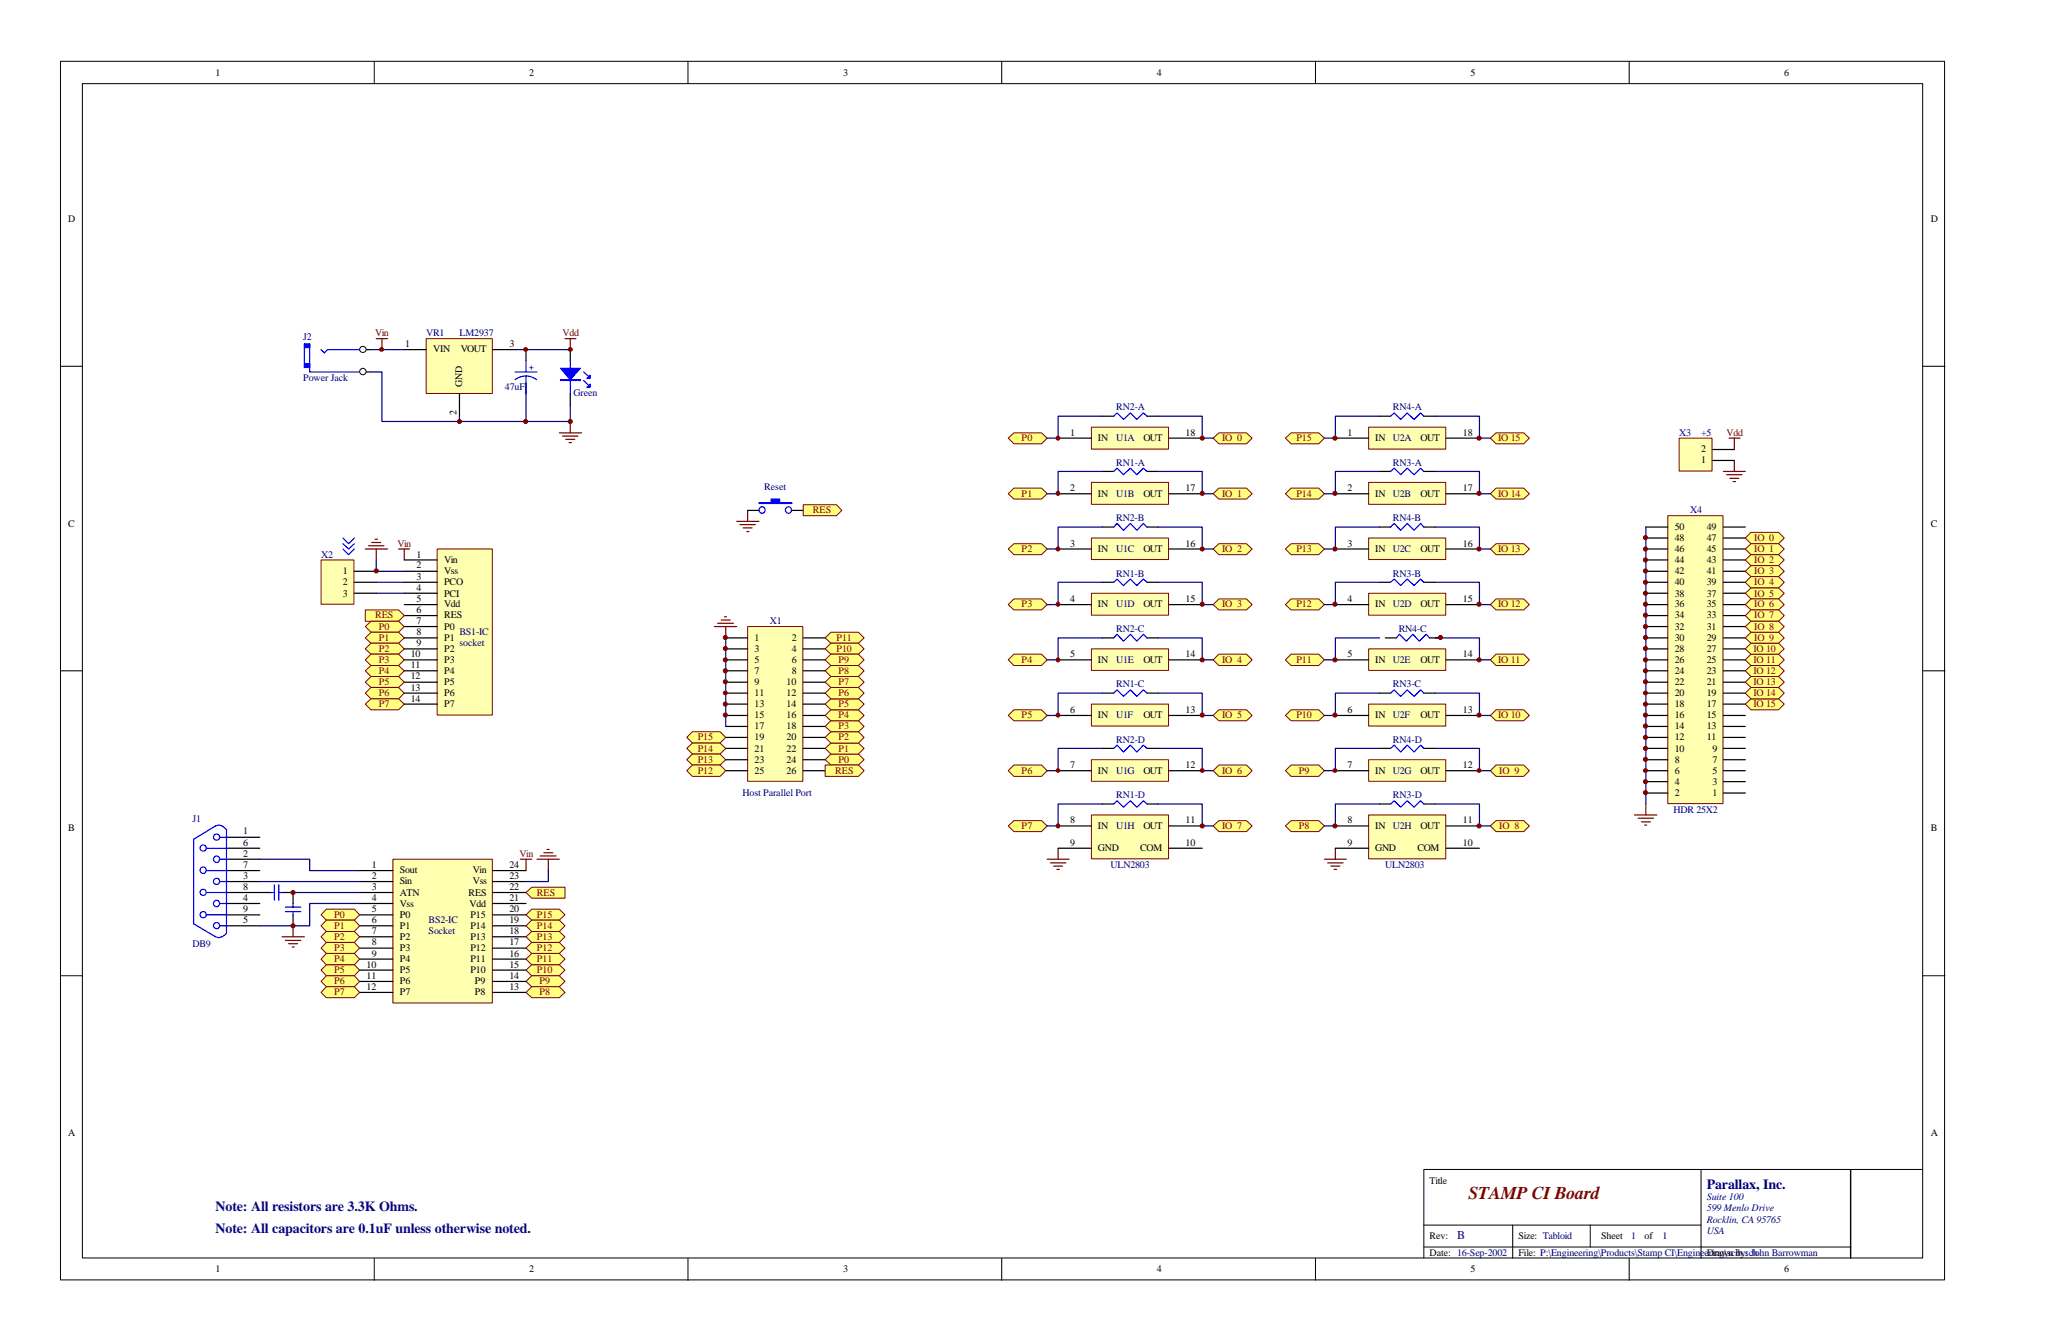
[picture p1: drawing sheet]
<svg xmlns="http://www.w3.org/2000/svg" width="432mm" height="279mm" viewBox="0 0 432 279" stroke-linecap="round" stroke-linejoin="round" font-family="sans-serif">
<g fill="none" stroke="#000" stroke-width=".21">
<path d="M12.6 12.8h393v254.1h-393zM17.2 17.4h383.9v244.9h-383.9zM78.1 12.8v4.6M143.5 12.8v4.6M209 12.8v4.6M274.4 12.8v4.6M339.9 12.8v4.6M12.6 76.4h4.6M401.2 76.4h4.5M12.6 139.9h4.6M401.2 139.9h4.5M12.6 203.5h4.6"/>
<path d="M401.2 203.5h4.5M297 255.4h57.8M315.6 255.4v7M331.7 255.4v4.6M354.8 243.8v18.6M386 243.8h-89v18.5M386.1 243.8v18.6M401.1 243.8h-15.1v18.5M78.1 262.4v4.6M143.5 262.4v4.6M209 262.4v4.6M274.4 262.4v4.6"/>
<path d="M297 260h89.1M339.9 262.4v4.6"/>
<circle cx="75.7" cy="77.5" r=".67"/>
<circle cx="75.7" cy="72.9" r=".66"/>
</g>
<path d="M76.5 72.9h.9M76.5 77.6h.9M109.7 72.9v2.3M109.7 79.8v2.3M119 72.9v2.3M119 82.1v2.3" fill="none" stroke="#000" stroke-width=".25"/>
<path d="M63.5 71.7v4.9M64.6 71.7v5.9h10.4M67 72.9l.6 .7 .7-.7h6.7M107.4 77.6h4.6M109.7 78.4l1.4 .3 .8 .5M109.7 78.4l-.9 .1-1.4 .7M109.7 75.2v2.4M109.7 78.4v3.7M119 75.2v6.9M121.8 79.3l.9 1M121.8 77.6l.9 .8" fill="none" stroke="#00f" stroke-width=".25"/>
<g fill="#00f" stroke="#00f" stroke-width=".25">
<path d="M63.5 71.7h1.1v.8h-1.1z" fill-rule="evenodd"/>
<path d="M63.5 75.9h1.1v.7h-1.1z" fill-rule="evenodd"/>
<path d="M116.9 76.8h4.2l-2.1 2.4z" fill-rule="evenodd"/>
<path d="M116.9 79.2h4.2v.1h-4.2z" fill-rule="evenodd"/>
<path d="M123.1 80.1v.7h-.7z" fill-rule="evenodd"/>
<path d="M123.1 78.2v.7h-.7z" fill-rule="evenodd"/>
</g>
<path d="M83.1 114.5h2.3M84.3 114.5v2.3M218.4 179.2h4.6M219.1 179.9h3.2M220.7 176.9v2.3M341 169.9h4.6M341.7 170.6h3.2M342.4 171.4h1.9M343.1 172h.4M343.3 167.6v2.3M219.8 180.6h1.9M220.5 181.3h.5" fill="none" stroke="#800000" stroke-width=".25"/>
<path d="M91.3 114.6h11.4v34.5h-11.4z" fill="#ffffb0"/>
<path d="M91.2 114.5h11.5v34.6h-11.5z" fill="none" stroke="#800000" stroke-width=".21"/>
<g fill="none" stroke="#000" stroke-width=".25">
<path d="M84.3 116.8h6.9M84.3 119.1h6.9M84.3 121.4h6.9M84.3 123.7h6.9M84.3 126.1h6.9M84.3 128.4h6.9M84.3 130.6h6.9M84.3 133h6.9M84.3 135.3h6.9M84.3 137.6h6.9M84.3 139.9h6.9M84.3 142.2h6.9"/>
<path d="M84.3 144.5h6.9M84.3 146.8h6.9"/>
</g>
<path d="M350.4 91.4h6.7v6.8h-6.7z" fill="#ffffb0"/>
<path d="M350.3 91.4h6.8v6.8h-6.8z" fill="none" stroke="#800000" stroke-width=".21"/>
<path d="M357.2 96h4.6M357.2 93.7h4.6" fill="none" stroke="#000" stroke-width=".25"/>
<g fill="none" stroke="#800000" stroke-width=".25">
<path d="M360.7 91.4h2.3M361.8 91.4v2.3M76.2 114.5h4.7M76.9 113.8h3.2M77.6 113.1h1.8M78.2 112.4h.5M78.5 114.5v2.3M153.7 108.7h4.6M154.3 109.4h3.3M155 110.1h1.9M155.8 110.8h.4M156 106.4v2.3"/>
<path d="M149 130.6h4.7M149.7 130h3.3M150.5 129.3h1.8M151.1 128.6h.5M151.4 130.6v2.4M112 179.2h4.7M112.7 178.5h3.3M113.5 177.8h1.8M114.1 177.1h.5M114.4 179.2v2.3"/>
</g>
<path d="M82 179.2h20.7v29.9h-20.7z" fill="#ffffb0"/>
<path d="M82 179.2h20.7v29.9h-20.7z" fill="none" stroke="#800000" stroke-width=".21"/>
<g fill="none" stroke="#000" stroke-width=".25">
<path d="M47.2 174.6h7M47.2 176.9h7M47.2 179.2h7M47.2 181.5h7M47.2 183.8h7M47.2 186.1h9.4M47.2 188.4h7M47.2 190.8h7M47.2 193h7M58.8 186.1h2.3v2.3M61.1 190.8v2.2M75 181.5h7"/>
<path d="M75 183.8h7M75 186.1h7M75 188.4h7M75 190.8h7M75 193h7M75 195.3h7M75 197.7h7M75 200h7M102.8 181.5h6.9M102.8 183.8h6.9M102.8 186.1h6.9M102.8 188.4h6.9"/>
<path d="M102.8 190.8h6.9M102.8 193h6.9M102.8 195.3h6.9M102.8 197.7h6.9M102.8 200h6.9M75 202.3h7M75 204.6h7M75 206.9h7M102.8 202.3h6.9M102.8 204.6h6.9M102.8 206.9h6.9"/>
</g>
<g fill="none" stroke="#00f" stroke-width=".25">
<path d="M43.1 176.9h4.1M45 172.3l.6-.3 .7 .3M45 172.2l-4.6 2.8v17.6l4.6 2.7M45.9 179.2h1.3M45.9 174.6h1.3M46.4 172.2l.8 .8v21.6l-.8 .7M43.1 190.8h4.1M43.1 186.1h4.1M43.1 181.5h4.1M45 195.2l.6 .3 .7-.3M45.9 193h1.3M45.9 188.4h1.3"/>
<path d="M45.9 183.8h1.3M56.6 186.1h.6M57.2 184.5v3.2M58.2 186.1h.6M58.2 184.5v3.2M59.5 190.1h3.2M59.5 189.1h3.2M61.1 188.4v.7M61.1 190.1v.7"/>
<circle cx="42.4" cy="176.8" r=".64"/>
<circle cx="45.2" cy="179.1" r=".65"/>
<circle cx="45.2" cy="174.5" r=".64"/>
<circle cx="42.4" cy="181.4" r=".65"/>
<circle cx="42.4" cy="186.1" r=".64"/>
<circle cx="42.4" cy="190.7" r=".64"/>
<circle cx="45.2" cy="188.4" r=".65"/>
<circle cx="45.2" cy="193" r=".64"/>
<circle cx="45.2" cy="183.8" r=".64"/>
</g>
<path d="M67.1 116.8h6.7v9.2h-6.7z" fill="#ffffb0"/>
<path d="M67 116.8h6.8v9.2h-6.8z" fill="none" stroke="#800000" stroke-width=".21"/>
<path d="M73.9 119.1h4.6M156 106.4h2.3M165.2 106.4h2.4M73.9 121.4h4.6M73.9 123.7h4.6" fill="none" stroke="#000" stroke-width=".25"/>
<g fill="none" stroke="#00f" stroke-width=".25">
<path d="M71.5 114.5l1.2 1.2 1.2-1.2M71.5 113.4l1.2 1.1 1.2-1.1M71.5 112.2l1.2 1.2 1.2-1.2"/>
<circle cx="158.9" cy="106.3" r=".65"/>
<circle cx="164.5" cy="106.3" r=".65"/>
</g>
<path d="M158.3 104.8h2.6v-.7h1.7v.7h2.6v.2h-6.9z" fill-rule="evenodd" fill="#00f" stroke="#00f" stroke-width=".25"/>
<g fill="none" stroke="#800000" stroke-width=".25">
<path d="M78.5 70.6h2.4M79.7 70.6v2.3M117.9 70.6h2.2M119 70.6v2.3M116.7 90.3h4.6M117.3 90.9h3.3M118 91.6h1.9M118.7 92.3h.5M119 87.9v2.4M359.5 98.3h4.6M360.2 99h3.2M360.8 99.7h1.9"/>
<path d="M361.8 96v2.3M361.5 100.4h.5M108.5 179.2h2.4M109.7 179.2v2.3M276.3 179.2h4.5M276.9 179.9h3.3M278.6 176.9v2.3M58.8 195.3h4.7M59.5 196.1h3.2M60.2 196.8h1.9M61 197.4h.4M61.1 193v2.3"/>
<path d="M277.6 180.6h1.9M278.3 181.3h.5"/>
</g>
<path d="M89 70.7h13.7v11.3h-13.7z" fill="#ffffb0"/>
<path d="M88.9 70.6h13.8v11.4h-13.8z" fill="none" stroke="#800000" stroke-width=".21"/>
<path d="M84.3 72.9h4.6M102.8 72.9h4.6M95.8 82.1v4.7" fill="none" stroke="#000" stroke-width=".25"/>
<path d="M77.4 77.6h2.3v10.3h39.3v-3.5M77.4 72.9h6.9M107.4 72.9h11.6M95.8 86.8v1.1M109.7 82.1v5.8M78.5 121.4h5.8M78.5 123.7h5.8" fill="none" stroke="#000080" stroke-width=".25"/>
<g fill="#ffff80" stroke="#800000" stroke-width=".21">
<path d="M76.2 127.2h6.9l1.2 1.2-1.2 1.1h-6.9z" fill-rule="evenodd"/>
<path d="M76.2 130.6l1.2-1.1h5.7l1.2 1.1-1.2 1.2h-5.7z" fill-rule="evenodd"/>
<path d="M77.4 131.8h5.7l1.2 1.2-1.2 1.1h-5.7l-1.2-1.1z" fill-rule="evenodd"/>
<path d="M76.2 135.3l1.2-1.2h5.7l1.2 1.2-1.2 1.1h-5.7z" fill-rule="evenodd"/>
<path d="M76.2 137.6l1.2-1.2h5.7l1.2 1.2-1.2 1.2h-5.7z" fill-rule="evenodd"/>
<path d="M76.2 139.9l1.2-1.1h5.7l1.2 1.1-1.2 1.2h-5.7z" fill-rule="evenodd"/>
<path d="M77.4 141.1h5.7l1.2 1.1-1.2 1.1h-5.7l-1.2-1.1z" fill-rule="evenodd"/>
<path d="M76.2 144.5l1.2-1.2h5.7l1.2 1.2-1.2 1.2h-5.7z" fill-rule="evenodd"/>
<path d="M76.2 146.8l1.2-1.1h5.7l1.2 1.1-1.2 1.2h-5.7z" fill-rule="evenodd"/>
</g>
<path d="M78.5 116.8v2.3h5.8M54.2 179.2h10.4v2.3h10.4M54.2 183.8h20.8M61.1 186.1h13.9M75 188.4h-10.4v4.6h-10.4" fill="none" stroke="#000080" stroke-width=".25"/>
<g fill="#ffff80" stroke="#800000" stroke-width=".21">
<path d="M109.7 186.1l1.2-1.1h7v2.3h-7z" fill-rule="evenodd"/>
<path d="M68.1 189.6h5.8l1.1 1.2-1.1 1.1h-5.8l-1.1-1.1z" fill-rule="evenodd"/>
<path d="M68.1 191.9h5.8l1.1 1.1-1.1 1.2h-5.8l-1.1-1.2z" fill-rule="evenodd"/>
<path d="M67 195.3l1.1-1.1h5.8l1.1 1.1-1.1 1.2h-5.8z" fill-rule="evenodd"/>
<path d="M68.1 196.5h5.8l1.1 1.2-1.1 1.1h-5.8l-1.1-1.1z" fill-rule="evenodd"/>
<path d="M68.1 198.8h5.8l1.1 1.2-1.1 1.2h-5.8l-1.1-1.2z" fill-rule="evenodd"/>
<path d="M67 202.3l1.1-1.1h5.8l1.1 1.1-1.1 1.2h-5.8z" fill-rule="evenodd"/>
<path d="M68.1 203.5h5.8l1.1 1.1-1.1 1.1h-5.8l-1.1-1.1z" fill-rule="evenodd"/>
<path d="M68.1 205.7h5.8l1.1 1.2-1.1 1.1h-5.8l-1.1-1.1z" fill-rule="evenodd"/>
</g>
<path d="M114.4 181.5v2.3h-4.7" fill="none" stroke="#000080" stroke-width=".25"/>
<g fill="#ffff80" stroke="#800000" stroke-width=".21">
<path d="M167.6 105.2h6.9l1.1 1.2-1.1 1.1h-6.9z" fill-rule="evenodd"/>
<path d="M110.9 189.6h5.8l1.2 1.2-1.2 1.1h-5.8l-1.2-1.1z" fill-rule="evenodd"/>
<path d="M110.9 191.9h5.8l1.2 1.1-1.2 1.2h-5.8l-1.2-1.2z" fill-rule="evenodd"/>
<path d="M109.7 195.3l1.2-1.1h5.8l1.2 1.1-1.2 1.2h-5.8z" fill-rule="evenodd"/>
<path d="M110.9 196.5h5.8l1.2 1.2-1.2 1.1h-5.8l-1.2-1.1z" fill-rule="evenodd"/>
<path d="M110.9 198.8h5.8l1.2 1.2-1.2 1.2h-5.8l-1.2-1.2z" fill-rule="evenodd"/>
<path d="M109.7 202.3l1.2-1.1h5.8l1.2 1.1-1.2 1.2h-5.8z" fill-rule="evenodd"/>
<path d="M110.9 203.5h5.8l1.2 1.1-1.2 1.1h-5.8l-1.2-1.1z" fill-rule="evenodd"/>
<path d="M110.9 205.7h5.8l1.2 1.2-1.2 1.1h-5.8l-1.2-1.1z" fill-rule="evenodd"/>
</g>
<path d="M156 130.7h11.5v32.2h-11.5z" fill="#ffffb0"/>
<path d="M156 130.6h11.5v32.3h-11.5z" fill="none" stroke="#800000" stroke-width=".21"/>
<g fill="none" stroke="#000" stroke-width=".25">
<path d="M151.4 133h4.6M151.4 135.3h4.6M151.4 137.6h4.6M151.4 139.9h4.6M167.6 133h4.5M167.6 135.3h4.5M167.6 137.6h4.5M167.6 139.9h4.5M151.4 142.2h4.6M151.4 144.5h4.6M151.4 146.8h4.6M151.4 149.2h4.6"/>
<path d="M151.4 151.5h4.6M151.4 153.8h4.6M151.4 156h4.6M151.4 158.4h4.6M167.6 142.2h4.5M167.6 144.5h4.5M167.6 146.8h4.5M167.6 149.2h4.5M167.6 151.5h4.5M167.6 153.8h4.5M167.6 156h4.5M167.6 158.4h4.5"/>
<path d="M151.4 160.7h4.6M167.6 160.7h4.5"/>
</g>
<g fill="#ffff80" stroke="#800000" stroke-width=".21">
<path d="M173.3 157.2h5.8l1.2 1.2-1.2 1.1h-5.8l-1.2-1.1z" fill-rule="evenodd"/>
<path d="M172.1 156l1.2-1.1h5.8l1.2 1.1-1.2 1.2h-5.8z" fill-rule="evenodd"/>
<path d="M173.3 152.6h5.8l1.2 1.2-1.2 1.1h-5.8l-1.2-1.1z" fill-rule="evenodd"/>
<path d="M172.1 151.5l1.2-1.2h5.8l1.2 1.2-1.2 1.1h-5.8z" fill-rule="evenodd"/>
<path d="M173.3 148h5.8l1.2 1.2-1.2 1.1h-5.8l-1.2-1.1z" fill-rule="evenodd"/>
<path d="M172.1 146.8l1.2-1.1h5.8l1.2 1.1-1.2 1.2h-5.8z" fill-rule="evenodd"/>
<path d="M172.1 144.5l1.2-1.2h5.8l1.2 1.2-1.2 1.2h-5.8z" fill-rule="evenodd"/>
<path d="M173.3 141.1h5.8l1.2 1.1-1.2 1.1h-5.8l-1.2-1.1z" fill-rule="evenodd"/>
<path d="M143.3 153.8l1.1-1.2h5.8l1.2 1.2-1.2 1.1h-5.8z" fill-rule="evenodd"/>
<path d="M143.3 156l1.1-1.1h5.8l1.2 1.1-1.2 1.2h-5.8z" fill-rule="evenodd"/>
<path d="M144.4 157.2h5.8l1.2 1.2-1.2 1.1h-5.8l-1.1-1.1z" fill-rule="evenodd"/>
<path d="M143.3 160.7l1.1-1.2h5.8l1.2 1.2-1.2 1.2h-5.8z" fill-rule="evenodd"/>
<path d="M173.3 131.8h5.8l1.2 1.2-1.2 1.1h-5.8l-1.2-1.1z" fill-rule="evenodd"/>
<path d="M172.1 135.3l1.2-1.2h5.8l1.2 1.2-1.2 1.1h-5.8z" fill-rule="evenodd"/>
<path d="M172.1 137.6l1.2-1.2h5.8l1.2 1.2-1.2 1.2h-5.8z" fill-rule="evenodd"/>
<path d="M172.1 139.9l1.2-1.1h5.8l1.2 1.1-1.2 1.2h-5.8z" fill-rule="evenodd"/>
<path d="M210.3 91.4l1.2-1.1h5.8l1.1 1.1-1.1 1.1h-5.8z" fill-rule="evenodd"/>
<path d="M210.3 103l1.2-1.2h5.8l1.1 1.2-1.1 1.1h-5.8z" fill-rule="evenodd"/>
<path d="M210.3 114.5l1.2-1.1h5.8l1.1 1.1-1.1 1.2h-5.8z" fill-rule="evenodd"/>
<path d="M210.3 126.1l1.2-1.2h5.8l1.1 1.2-1.1 1.1h-5.8z" fill-rule="evenodd"/>
<path d="M210.3 137.6l1.2-1.2h5.8l1.1 1.2-1.1 1.2h-5.8z" fill-rule="evenodd"/>
<path d="M210.3 149.2l1.2-1.2h5.8l1.1 1.2-1.1 1.1h-5.8z" fill-rule="evenodd"/>
<path d="M210.3 160.7l1.2-1.2h5.8l1.1 1.2-1.1 1.2h-5.8z" fill-rule="evenodd"/>
<path d="M210.3 172.2l1.2-1.1h5.8l1.1 1.1-1.1 1.2h-5.8z" fill-rule="evenodd"/>
<path d="M268.1 91.4l1.2-1.1h5.8l1.2 1.1-1.2 1.1h-5.8z" fill-rule="evenodd"/>
<path d="M268.1 103l1.2-1.2h5.8l1.2 1.2-1.2 1.1h-5.8z" fill-rule="evenodd"/>
<path d="M268.1 114.5l1.2-1.1h5.8l1.2 1.1-1.2 1.2h-5.8z" fill-rule="evenodd"/>
<path d="M268.1 126.1l1.2-1.2h5.8l1.2 1.2-1.2 1.1h-5.8z" fill-rule="evenodd"/>
<path d="M268.1 137.6l1.2-1.2h5.8l1.2 1.2-1.2 1.2h-5.8z" fill-rule="evenodd"/>
<path d="M269.3 148h5.8l1.2 1.2-1.2 1.1h-5.8l-1.2-1.1z" fill-rule="evenodd"/>
<path d="M268.1 160.7l1.2-1.2h5.8l1.2 1.2-1.2 1.2h-5.8z" fill-rule="evenodd"/>
<path d="M268.1 172.2l1.2-1.1h5.8l1.2 1.1-1.2 1.2h-5.8z" fill-rule="evenodd"/>
<path d="M172.1 159.5h7l1.2 1.2-1.2 1.2h-7z" fill-rule="evenodd"/>
</g>
<path d="M151.4 133v18.5" fill="none" stroke="#000080" stroke-width=".25"/>
<path d="M227.8 89.2h16v4.4h-16z" fill="#ffffb0"/>
<path d="M227.7 89.1h16.1v4.5h-16.1z" fill="none" stroke="#800000" stroke-width=".21"/>
<path d="M220.7 91.4h7M243.8 91.4h7" fill="none" stroke="#000" stroke-width=".25"/>
<path d="M227.8 100.7h16v4.5h-16z" fill="#ffffb0"/>
<path d="M227.7 100.6h16.1v4.6h-16.1z" fill="none" stroke="#800000" stroke-width=".21"/>
<path d="M220.7 103h7M243.8 103h7" fill="none" stroke="#000" stroke-width=".25"/>
<path d="M227.8 112.3h16v4.4h-16z" fill="#ffffb0"/>
<path d="M227.7 112.2h16.1v4.5h-16.1z" fill="none" stroke="#800000" stroke-width=".21"/>
<path d="M220.7 114.5h7M243.8 114.5h7" fill="none" stroke="#000" stroke-width=".25"/>
<path d="M227.8 123.8h16v4.5h-16z" fill="#ffffb0"/>
<path d="M227.7 123.7h16.1v4.6h-16.1z" fill="none" stroke="#800000" stroke-width=".21"/>
<path d="M220.7 126.1h7M243.8 126.1h7" fill="none" stroke="#000" stroke-width=".25"/>
<path d="M227.8 135.4h16v4.4h-16z" fill="#ffffb0"/>
<path d="M227.7 135.3h16.1v4.5h-16.1z" fill="none" stroke="#800000" stroke-width=".21"/>
<path d="M220.7 137.6h7M243.8 137.6h7" fill="none" stroke="#000" stroke-width=".25"/>
<path d="M227.8 146.9h16v4.5h-16z" fill="#ffffb0"/>
<path d="M227.7 146.8h16.1v4.6h-16.1z" fill="none" stroke="#800000" stroke-width=".21"/>
<path d="M220.7 149.2h7M243.8 149.2h7" fill="none" stroke="#000" stroke-width=".25"/>
<path d="M227.8 158.5h16v4.4h-16z" fill="#ffffb0"/>
<path d="M227.7 158.4h16.1v4.5h-16.1z" fill="none" stroke="#800000" stroke-width=".21"/>
<path d="M220.7 160.7h7M243.8 160.7h7" fill="none" stroke="#000" stroke-width=".25"/>
<path d="M227.8 170h16v9.1h-16z" fill="#ffffb0"/>
<path d="M227.7 169.9h16.1v9.2h-16.1z" fill="none" stroke="#800000" stroke-width=".21"/>
<path d="M220.7 172.2h7M220.7 176.9h7M243.8 172.2h7M243.8 176.9h7" fill="none" stroke="#000" stroke-width=".25"/>
<path d="M285.6 89.2h16v4.4h-16z" fill="#ffffb0"/>
<path d="M285.5 89.1h16.1v4.5h-16.1z" fill="none" stroke="#800000" stroke-width=".21"/>
<path d="M278.6 91.4h6.9M301.7 91.4h6.9" fill="none" stroke="#000" stroke-width=".25"/>
<path d="M285.6 100.7h16v4.5h-16z" fill="#ffffb0"/>
<path d="M285.5 100.6h16.1v4.6h-16.1z" fill="none" stroke="#800000" stroke-width=".21"/>
<path d="M278.6 103h6.9M301.7 103h6.9" fill="none" stroke="#000" stroke-width=".25"/>
<path d="M285.6 112.3h16v4.4h-16z" fill="#ffffb0"/>
<path d="M285.5 112.2h16.1v4.5h-16.1z" fill="none" stroke="#800000" stroke-width=".21"/>
<path d="M278.6 114.5h6.9M301.7 114.5h6.9" fill="none" stroke="#000" stroke-width=".25"/>
<path d="M285.6 123.8h16v4.5h-16z" fill="#ffffb0"/>
<path d="M285.5 123.7h16.1v4.6h-16.1z" fill="none" stroke="#800000" stroke-width=".21"/>
<path d="M278.6 126.1h6.9M301.7 126.1h6.9" fill="none" stroke="#000" stroke-width=".25"/>
<path d="M285.6 135.4h16v4.4h-16z" fill="#ffffb0"/>
<path d="M285.5 135.3h16.1v4.5h-16.1z" fill="none" stroke="#800000" stroke-width=".21"/>
<path d="M278.6 137.6h6.9M301.7 137.6h6.9" fill="none" stroke="#000" stroke-width=".25"/>
<path d="M285.6 146.9h16v4.5h-16z" fill="#ffffb0"/>
<path d="M285.5 146.8h16.1v4.6h-16.1z" fill="none" stroke="#800000" stroke-width=".21"/>
<path d="M278.6 149.2h6.9M301.7 149.2h6.9" fill="none" stroke="#000" stroke-width=".25"/>
<path d="M285.6 158.5h16v4.4h-16z" fill="#ffffb0"/>
<path d="M285.5 158.4h16.1v4.5h-16.1z" fill="none" stroke="#800000" stroke-width=".21"/>
<path d="M278.6 160.7h6.9M301.7 160.7h6.9" fill="none" stroke="#000" stroke-width=".25"/>
<path d="M285.6 170h16v9.1h-16z" fill="#ffffb0"/>
<path d="M285.5 169.9h16.1v9.2h-16.1z" fill="none" stroke="#800000" stroke-width=".21"/>
<g fill="none" stroke="#000" stroke-width=".25">
<path d="M230 98.3h2.3M230 86.8h2.3M239.3 98.3h2.3M239.3 86.8h2.3M287.8 98.3h2.3M287.8 86.8h2.3M297 98.3h2.4M297 86.8h2.4M230 109.9h2.3M239.3 109.9h2.3M287.8 109.9h2.3M297 109.9h2.4"/>
<path d="M230 121.4h2.3M230 133h2.3M239.3 121.4h2.3M239.3 133h2.3M287.8 121.4h2.3M289 133h2.3M297 121.4h2.4M298.2 133h2.3M230 144.5h2.3M230 156h2.3M239.3 144.5h2.3M239.3 156h2.3"/>
<path d="M287.8 144.5h2.3M287.8 156h2.3M297 144.5h2.4M297 156h2.4M230 167.6h2.3M239.3 167.6h2.3M278.6 172.2h6.9M278.6 176.9h6.9M287.8 167.6h2.3M297 167.6h2.4M301.7 172.2h6.9M301.7 176.9h6.9"/>
</g>
<g fill="none" stroke="#00f" stroke-width=".25">
<path d="M232.3 98.3l.7-.7 1.4 1.4 1.4-1.4 1.4 1.4 1.3-1.4 .8 .7M232.3 86.8l.7-.7 1.4 1.4 1.4-1.4 1.4 1.4 1.3-1.4 .8 .7M290.1 98.3l.7-.7 1.4 1.4 1.3-1.4 1.5 1.4 1.3-1.4 .7 .7M290.1 86.8l.7-.7 1.4 1.4 1.3-1.4 1.5 1.4 1.3-1.4 .7 .7M232.3 109.9l.7-.8 1.4 1.5 1.4-1.5 1.4 1.5 1.3-1.5 .8 .8M290.1 109.9l.7-.8 1.4 1.5 1.3-1.5 1.5 1.5 1.3-1.5 .7 .8M232.3 121.4l.7-.7 1.4 1.4 1.4-1.4 1.4 1.4 1.3-1.4 .8 .7M232.3 133l.7-.8 1.4 1.5 1.4-1.5 1.4 1.5 1.3-1.5 .8 .8M290.1 121.4l.7-.7 1.4 1.4 1.3-1.4 1.5 1.4 1.3-1.4 .7 .7M291.3 133l.6-.8 1.5 1.5 1.3-1.5 1.4 1.5 1.4-1.5 .7 .8M232.3 144.5l.7-.7 1.4 1.4 1.4-1.4 1.4 1.4 1.3-1.4 .8 .7M232.3 156l.7-.6 1.4 1.4 1.4-1.4 1.4 1.4 1.3-1.4 .8 .6"/>
<path d="M290.1 144.5l.7-.7 1.4 1.4 1.3-1.4 1.5 1.4 1.3-1.4 .7 .7M290.1 156l.7-.6 1.4 1.4 1.3-1.4 1.5 1.4 1.3-1.4 .7 .6M232.3 167.6l.7-.6 1.4 1.3 1.4-1.3 1.4 1.3 1.3-1.3 .8 .6M290.1 167.6l.7-.6 1.4 1.3 1.3-1.3 1.5 1.3 1.3-1.3 .7 .6"/>
</g>
<path d="M230 86.8h-9.3v4.6h-2.3M230 98.3h-9.3v4.7h-2.3M230 109.9h-9.3v4.6h-2.3M230 121.4h-9.3v4.7h-2.3M230 133h-9.3v4.6h-2.3M230 144.5h-9.3v4.7h-2.3M230 156h-9.3v4.7h-2.3M230 167.6h-9.3v4.6h-2.3" fill="none" stroke="#000080" stroke-width=".25"/>
<g fill="#ffff80" stroke="#800000" stroke-width=".21">
<path d="M253.1 91.4l1.2-1.1h5.7l1.2 1.1-1.2 1.1h-5.7z" fill-rule="evenodd"/>
<path d="M253.1 103l1.2-1.2h5.7l1.2 1.2-1.2 1.1h-5.7z" fill-rule="evenodd"/>
<path d="M253.1 114.5l1.2-1.1h5.7l1.2 1.1-1.2 1.2h-5.7z" fill-rule="evenodd"/>
<path d="M253.1 126.1l1.2-1.2h5.7l1.2 1.2-1.2 1.1h-5.7z" fill-rule="evenodd"/>
<path d="M253.1 137.6l1.2-1.2h5.7l1.2 1.2-1.2 1.2h-5.7z" fill-rule="evenodd"/>
<path d="M254.3 148h5.7l1.2 1.2-1.2 1.1h-5.7l-1.2-1.1z" fill-rule="evenodd"/>
<path d="M254.3 159.5h5.7l1.2 1.2-1.2 1.2h-5.7l-1.2-1.2z" fill-rule="evenodd"/>
<path d="M253.1 172.2l1.2-1.1h5.7l1.2 1.1-1.2 1.2h-5.7z" fill-rule="evenodd"/>
</g>
<g fill="none" stroke="#000080" stroke-width=".25">
<path d="M241.6 86.8h9.2v4.6h2.3M241.6 98.3h9.2v4.7h2.3M287.8 86.8h-9.2v4.6h-2.3M287.8 98.3h-9.2v4.7h-2.3M241.6 109.9h9.2v4.6h2.3M287.8 109.9h-9.2v4.6h-2.3M241.6 121.4h9.2v4.7h2.3M241.6 133h9.2v4.6h2.3M287.8 121.4h-9.2v4.7h-2.3M287.8 133h-9.2v4.6h-2.3M241.6 144.5h9.2v4.7h2.3M241.6 156h9.2v4.7h2.3"/>
<path d="M287.8 144.5h-9.2v4.7h-2.3M287.8 156h-9.2v4.7h-2.3M241.6 167.6h9.2v4.6h2.3M287.8 167.6h-9.2v4.6h-2.3"/>
</g>
<g fill="#ffff80" stroke="#800000" stroke-width=".21">
<path d="M310.9 91.4l1.2-1.1h5.7l1.2 1.1-1.2 1.1h-5.7z" fill-rule="evenodd"/>
<path d="M310.9 103l1.2-1.2h5.7l1.2 1.2-1.2 1.1h-5.7z" fill-rule="evenodd"/>
<path d="M310.9 114.5l1.2-1.1h5.7l1.2 1.1-1.2 1.2h-5.7z" fill-rule="evenodd"/>
<path d="M310.9 126.1l1.2-1.2h5.7l1.2 1.2-1.2 1.1h-5.7z" fill-rule="evenodd"/>
<path d="M310.9 137.6l1.2-1.2h5.7l1.2 1.2-1.2 1.2h-5.7z" fill-rule="evenodd"/>
<path d="M312.1 148h5.7l1.2 1.2-1.2 1.1h-5.7l-1.2-1.1z" fill-rule="evenodd"/>
<path d="M310.9 160.7l1.2-1.2h5.7l1.2 1.2-1.2 1.2h-5.7z" fill-rule="evenodd"/>
<path d="M310.9 172.2l1.2-1.1h5.7l1.2 1.1-1.2 1.2h-5.7z" fill-rule="evenodd"/>
</g>
<path d="M299.4 86.8h9.2v4.6h2.3M299.4 98.3h9.2v4.7h2.3M299.4 109.9h9.2v4.6h2.3M299.4 121.4h9.2v4.7h2.3M299.4 133h9.2v4.6h2.3M299.4 144.5h9.2v4.7h2.3M299.4 156h9.2v4.7h2.3M299.4 167.6h9.2v4.6h2.3" fill="none" stroke="#000080" stroke-width=".25"/>
<path d="M348 107.6h11.4v60h-11.4z" fill="#ffffb0"/>
<path d="M347.9 107.5h11.5v60.1h-11.5z" fill="none" stroke="#800000" stroke-width=".21"/>
<g fill="none" stroke="#000" stroke-width=".25">
<path d="M343.3 119.1h4.6M343.3 116.8h4.6M343.3 114.5h4.6M343.3 112.2h4.6M343.3 109.9h4.6M359.5 119.1h4.6M359.5 116.8h4.6M359.5 114.5h4.6M359.5 112.2h4.6M359.5 109.9h4.6M343.3 139.9h4.6M343.3 137.6h4.6"/>
<path d="M343.3 135.3h4.6M343.3 133h4.6M343.3 130.6h4.6M343.3 128.4h4.6M343.3 126.1h4.6M343.3 123.7h4.6M343.3 121.4h4.6M359.5 139.9h4.6M359.5 137.6h4.6M359.5 135.3h4.6M359.5 133h4.6M359.5 130.6h4.6"/>
<path d="M359.5 128.4h4.6M359.5 126.1h4.6M359.5 123.7h4.6M359.5 121.4h4.6M343.3 158.4h4.6M343.3 156h4.6M343.3 153.8h4.6M343.3 151.5h4.6M343.3 149.2h4.6M343.3 146.8h4.6M343.3 144.5h4.6M343.3 142.2h4.6"/>
<path d="M359.5 158.4h4.6M359.5 156h4.6M359.5 153.8h4.6M359.5 151.5h4.6M359.5 149.2h4.6M359.5 146.8h4.6M359.5 144.5h4.6M359.5 142.2h4.6M343.3 165.4h4.6M343.3 163h4.6M343.3 160.7h4.6M359.5 165.4h4.6"/>
<path d="M359.5 163h4.6M359.5 160.7h4.6"/>
</g>
<path d="M343.3 109.9v57.7" fill="none" stroke="#000080" stroke-width=".25"/>
<g fill="#ffff80" stroke="#800000" stroke-width=".21">
<path d="M364.1 112.2l1.2-1.2h5.7l1.2 1.2-1.2 1.2h-5.7z" fill-rule="evenodd"/>
<path d="M364.1 114.5l1.2-1.1h5.7l1.2 1.1-1.2 1.2h-5.7z" fill-rule="evenodd"/>
<path d="M364.1 116.8l1.2-1.1h5.7l1.2 1.1-1.2 1.1h-5.7z" fill-rule="evenodd"/>
<path d="M364.1 119.1l1.2-1.2h5.7l1.2 1.2-1.2 1.1h-5.7z" fill-rule="evenodd"/>
<path d="M365.3 120.2h5.7l1.2 1.2-1.2 1.2h-5.7l-1.2-1.2z" fill-rule="evenodd"/>
<path d="M364.1 123.7l1.2-1.1h5.7l1.2 1.1-1.2 1.2h-5.7z" fill-rule="evenodd"/>
<path d="M364.1 126.1l1.2-1.2h5.7l1.2 1.2-1.2 1.1h-5.7z" fill-rule="evenodd"/>
<path d="M364.1 128.4l1.2-1.2h5.7l1.2 1.2-1.2 1.1h-5.7z" fill-rule="evenodd"/>
<path d="M364.1 146.8l1.2-1.1h5.7l1.2 1.1-1.2 1.2h-5.7z" fill-rule="evenodd"/>
<path d="M364.1 144.5l1.2-1.2h5.7l1.2 1.2-1.2 1.2h-5.7z" fill-rule="evenodd"/>
<path d="M365.3 141.1h5.7l1.2 1.1-1.2 1.1h-5.7l-1.2-1.1z" fill-rule="evenodd"/>
<path d="M364.1 139.9l1.2-1.1h5.7l1.2 1.1-1.2 1.2h-5.7z" fill-rule="evenodd"/>
<path d="M364.1 137.6l1.2-1.2h5.7l1.2 1.2-1.2 1.2h-5.7z" fill-rule="evenodd"/>
<path d="M364.1 135.3l1.2-1.2h5.7l1.2 1.2-1.2 1.1h-5.7z" fill-rule="evenodd"/>
<path d="M365.3 131.8h5.7l1.2 1.2-1.2 1.1h-5.7l-1.2-1.1z" fill-rule="evenodd"/>
<path d="M364.1 130.6l1.2-1.1h5.7l1.2 1.1-1.2 1.2h-5.7z" fill-rule="evenodd"/>
</g>
<g fill="#800000" stroke="#800000" stroke-width=".21">
<circle cx="220.7" cy="91.4" r=".4"/>
<circle cx="250.8" cy="91.4" r=".43"/>
<circle cx="220.7" cy="102.9" r=".4"/>
<circle cx="250.8" cy="102.9" r=".43"/>
<circle cx="220.7" cy="114.5" r=".4"/>
<circle cx="250.8" cy="114.5" r=".43"/>
<circle cx="220.7" cy="126" r=".4"/>
<circle cx="250.8" cy="126" r=".43"/>
<circle cx="220.7" cy="137.6" r=".4"/>
<circle cx="250.8" cy="137.6" r=".43"/>
<circle cx="220.7" cy="149.1" r=".4"/>
<circle cx="250.8" cy="149.1" r=".43"/>
<circle cx="220.7" cy="160.7" r=".38"/>
<circle cx="250.8" cy="160.7" r=".41"/>
<circle cx="220.7" cy="172.2" r=".4"/>
<circle cx="250.8" cy="172.2" r=".43"/>
<circle cx="278.5" cy="91.4" r=".43"/>
<circle cx="308.5" cy="91.4" r=".43"/>
<circle cx="278.5" cy="102.9" r=".43"/>
<circle cx="308.5" cy="102.9" r=".43"/>
<circle cx="278.5" cy="114.5" r=".43"/>
<circle cx="308.5" cy="114.5" r=".43"/>
<circle cx="278.5" cy="126" r=".43"/>
<circle cx="308.5" cy="126" r=".43"/>
<circle cx="278.5" cy="137.6" r=".43"/>
<circle cx="308.5" cy="137.6" r=".43"/>
<circle cx="278.5" cy="149.1" r=".43"/>
<circle cx="308.5" cy="149.1" r=".43"/>
<circle cx="278.5" cy="160.7" r=".41"/>
<circle cx="308.5" cy="160.7" r=".41"/>
<circle cx="278.5" cy="172.2" r=".43"/>
<circle cx="308.5" cy="172.2" r=".43"/>
<circle cx="343.2" cy="165.3" r=".43"/>
<circle cx="343.2" cy="163" r=".43"/>
<circle cx="343.3" cy="160.7" r=".41"/>
<circle cx="343.2" cy="158.3" r=".43"/>
<circle cx="343.2" cy="156" r=".43"/>
<circle cx="343.2" cy="153.8" r=".43"/>
<circle cx="343.2" cy="151.4" r=".43"/>
<circle cx="343.2" cy="149.1" r=".43"/>
<circle cx="343.2" cy="146.8" r=".43"/>
<circle cx="343.3" cy="144.5" r=".41"/>
<circle cx="343.2" cy="142.2" r=".43"/>
<circle cx="343.2" cy="139.9" r=".43"/>
<circle cx="343.2" cy="137.6" r=".43"/>
<circle cx="343.2" cy="135.2" r=".43"/>
<circle cx="343.2" cy="132.9" r=".43"/>
<circle cx="343.2" cy="130.6" r=".43"/>
<circle cx="343.2" cy="128.3" r=".43"/>
<circle cx="343.2" cy="126" r=".43"/>
<circle cx="343.2" cy="123.7" r=".43"/>
<circle cx="343.2" cy="121.4" r=".43"/>
<circle cx="343.2" cy="119" r=".43"/>
<circle cx="343.2" cy="116.8" r=".43"/>
<circle cx="343.2" cy="114.5" r=".43"/>
<circle cx="343.2" cy="112.1" r=".43"/>
<circle cx="109.7" cy="72.9" r=".41"/>
<circle cx="119" cy="72.9" r=".41"/>
<circle cx="61.1" cy="186.1" r=".43"/>
<circle cx="61.1" cy="193" r=".43"/>
<circle cx="78.5" cy="119" r=".43"/>
<circle cx="79.6" cy="72.9" r=".41"/>
<circle cx="119" cy="87.9" r=".43"/>
<circle cx="95.8" cy="87.9" r=".43"/>
<circle cx="109.6" cy="87.9" r=".43"/>
<circle cx="151.3" cy="132.9" r=".43"/>
<circle cx="151.3" cy="135.2" r=".43"/>
<circle cx="151.3" cy="137.6" r=".43"/>
<circle cx="151.3" cy="139.9" r=".43"/>
<circle cx="151.3" cy="142.2" r=".43"/>
<circle cx="151.3" cy="144.5" r=".41"/>
<circle cx="151.3" cy="146.8" r=".43"/>
<circle cx="151.3" cy="149.1" r=".43"/>
<circle cx="300.5" cy="132.9" r=".43"/>
</g>
<text font-size="3.8" fill="#800000" x="306.3" y="250">STAMP CI Board</text>
<text font-size="2.9" fill="#000080" x="356" y="247.9">Parallax, Inc.</text>
<g font-size="2.9" fill="#11037f">
<text x="45" y="257.1">Note: All capacitors are 0.1uF unless otherwise noted.</text>
<text x="45" y="252.5">Note: All resistors are 3.3K Ohms.</text>
</g>
<text font-size="2.5" fill="#000080" x="304" y="258.3">B</text>
<g font-size="2.1">
<text x="45" y="15.7">1</text>
<text x="110.4" y="15.7">2</text>
<text x="175.9" y="15.7">3</text>
<text x="241.3" y="15.7">4</text>
<text x="306.7" y="15.7">5</text>
<text x="372.2" y="15.7">6</text>
<text x="14.2" y="46.2">D</text>
<text x="402.8" y="46.2">D</text>
<text x="84.5" y="72.4">1</text>
<text x="90.3" y="73.5">VIN</text>
<text x="96.1" y="73.5">VOUT</text>
<text x="106.3" y="72.4">3</text>
<text x="96.4" y="80.8" transform="rotate(-90 96.4 80.8)">GND</text>
<text x="95.2" y="86.5" transform="rotate(-90 95.2 86.5)">2</text>
<text x="223.3" y="90.8">1</text>
<text x="229" y="92">IN</text>
<text x="238.5" y="92">OUT</text>
<text x="247.3" y="90.8">18</text>
<text x="281.1" y="90.8">1</text>
<text x="286.9" y="92">IN</text>
<text x="296.3" y="92">OUT</text>
<text x="305.1" y="90.8">18</text>
<text x="354.8" y="94.3">2</text>
<text x="354.8" y="96.6">1</text>
<text x="223.3" y="102.4">2</text>
<text x="229" y="103.5">IN</text>
<text x="238.5" y="103.5">OUT</text>
<text x="247.3" y="102.4">17</text>
<text x="281.1" y="102.4">2</text>
<text x="286.9" y="103.5">IN</text>
<text x="296.3" y="103.5">OUT</text>
<text x="305.1" y="102.4">17</text>
<text x="14.2" y="109.8">C</text>
<text x="223.3" y="114">3</text>
<text x="247.3" y="114">16</text>
<text x="281.1" y="114">3</text>
<text x="305.1" y="114">16</text>
<text x="349.3" y="112.8">48</text>
<text x="349.3" y="110.5">50</text>
<text x="356" y="112.8">47</text>
<text x="356" y="110.5">49</text>
<text x="402.8" y="109.8">C</text>
<text x="71.5" y="119.7">1</text>
<text x="86.9" y="116.2">1</text>
<text x="86.9" y="118.5">2</text>
<text x="92.6" y="117.4">Vin</text>
<text x="92.6" y="119.7">Vss</text>
<text x="229" y="115.1">IN</text>
<text x="238.5" y="115.1">OUT</text>
<text x="286.9" y="115.1">IN</text>
<text x="296.3" y="115.1">OUT</text>
<text x="349.3" y="119.7">42</text>
<text x="349.3" y="117.4">44</text>
<text x="349.3" y="115.1">46</text>
<text x="356" y="119.7">41</text>
<text x="356" y="117.4">43</text>
<text x="356" y="115.1">45</text>
<text x="71.5" y="122">2</text>
<text x="71.5" y="124.4">3</text>
<text x="86.9" y="120.9">3</text>
<text x="86.9" y="123.2">4</text>
<text x="86.9" y="125.5">5</text>
<text x="92.6" y="122">PCO</text>
<text x="92.6" y="124.4">PCI</text>
<text x="223.3" y="125.5">4</text>
<text x="247.3" y="125.5">15</text>
<text x="281.1" y="125.5">4</text>
<text x="305.1" y="125.5">15</text>
<text x="349.3" y="124.4">38</text>
<text x="349.3" y="122">40</text>
<text x="356" y="124.4">37</text>
<text x="356" y="122">39</text>
<text x="86.9" y="127.8">6</text>
<text x="86.9" y="130.1">7</text>
<text x="92.6" y="126.7">Vdd</text>
<text x="92.6" y="128.9">RES</text>
<text x="92.6" y="131.3">P0</text>
<text x="229" y="126.7">IN</text>
<text x="238.5" y="126.7">OUT</text>
<text x="286.9" y="126.7">IN</text>
<text x="296.3" y="126.7">OUT</text>
<text x="349.3" y="131.3">32</text>
<text x="349.3" y="128.9">34</text>
<text x="349.3" y="126.7">36</text>
<text x="356" y="131.3">31</text>
<text x="356" y="128.9">33</text>
<text x="356" y="126.7">35</text>
<text x="85.7" y="137.1">10</text>
<text x="86.9" y="132.4">8</text>
<text x="86.9" y="134.8">9</text>
<text x="92.6" y="133.6">P1</text>
<text x="92.6" y="135.9">P2</text>
<text x="157.4" y="133.6">1</text>
<text x="157.4" y="135.9">3</text>
<text x="165.2" y="133.6">2</text>
<text x="165.2" y="135.9">4</text>
<text x="223.3" y="137.1">5</text>
<text x="247.3" y="137.1">14</text>
<text x="281.1" y="137.1">5</text>
<text x="305.1" y="137.1">14</text>
<text x="349.3" y="135.9">28</text>
<text x="349.3" y="133.6">30</text>
<text x="356" y="135.9">27</text>
<text x="356" y="133.6">29</text>
<text x="85.7" y="139.4">11</text>
<text x="85.7" y="141.6">12</text>
<text x="92.6" y="138.2">P3</text>
<text x="92.6" y="140.5">P4</text>
<text x="92.6" y="142.8">P5</text>
<text x="157.4" y="138.2">5</text>
<text x="157.4" y="140.5">7</text>
<text x="157.4" y="142.8">9</text>
<text x="164.1" y="142.8">10</text>
<text x="165.2" y="138.2">6</text>
<text x="165.2" y="140.5">8</text>
<text x="229" y="138.2">IN</text>
<text x="238.5" y="138.2">OUT</text>
<text x="286.9" y="138.2">IN</text>
<text x="296.3" y="138.2">OUT</text>
<text x="349.3" y="142.8">22</text>
<text x="349.3" y="140.5">24</text>
<text x="349.3" y="138.2">26</text>
<text x="356" y="142.8">21</text>
<text x="356" y="140.5">23</text>
<text x="356" y="138.2">25</text>
<text x="85.7" y="144">13</text>
<text x="85.7" y="146.3">14</text>
<text x="92.6" y="145.1">P6</text>
<text x="92.6" y="147.5">P7</text>
<text x="157.4" y="145.1">11</text>
<text x="157.4" y="147.5">13</text>
<text x="157.4" y="149.8">15</text>
<text x="164.1" y="145.1">12</text>
<text x="164.1" y="147.5">14</text>
<text x="164.1" y="149.8">16</text>
<text x="223.3" y="148.6">6</text>
<text x="229" y="149.8">IN</text>
<text x="238.5" y="149.8">OUT</text>
<text x="247.3" y="148.6">13</text>
<text x="281.1" y="148.6">6</text>
<text x="286.9" y="149.8">IN</text>
<text x="296.3" y="149.8">OUT</text>
<text x="305.1" y="148.6">13</text>
<text x="349.3" y="149.8">16</text>
<text x="349.3" y="147.5">18</text>
<text x="349.3" y="145.1">20</text>
<text x="356" y="149.8">15</text>
<text x="356" y="147.5">17</text>
<text x="356" y="145.1">19</text>
<text x="157.4" y="152.1">17</text>
<text x="157.4" y="154.3">19</text>
<text x="164.1" y="152.1">18</text>
<text x="164.1" y="154.3">20</text>
<text x="349.3" y="154.3">12</text>
<text x="349.3" y="152.1">14</text>
<text x="356" y="154.3">11</text>
<text x="356" y="152.1">13</text>
<text x="157.4" y="156.7">21</text>
<text x="157.4" y="159">23</text>
<text x="157.4" y="161.3">25</text>
<text x="164.1" y="156.7">22</text>
<text x="164.1" y="159">24</text>
<text x="164.1" y="161.3">26</text>
<text x="223.3" y="160.2">7</text>
<text x="229" y="161.3">IN</text>
<text x="238.5" y="161.3">OUT</text>
<text x="247.3" y="160.2">12</text>
<text x="281.1" y="160.2">7</text>
<text x="286.9" y="161.3">IN</text>
<text x="296.3" y="161.3">OUT</text>
<text x="305.1" y="160.2">12</text>
<text x="349.3" y="161.3">6</text>
<text x="349.3" y="159">8</text>
<text x="349.3" y="156.7">10</text>
<text x="357.2" y="161.3">5</text>
<text x="357.2" y="159">7</text>
<text x="357.2" y="156.7">9</text>
<text x="349.3" y="165.9">2</text>
<text x="349.3" y="163.7">4</text>
<text x="357.2" y="165.9">1</text>
<text x="357.2" y="163.7">3</text>
<text x="14.2" y="173.3">B</text>
<text x="50.7" y="174">1</text>
<text x="223.3" y="171.7">8</text>
<text x="229" y="172.9">IN</text>
<text x="238.5" y="172.9">OUT</text>
<text x="247.3" y="171.7">11</text>
<text x="281.1" y="171.7">8</text>
<text x="286.9" y="172.9">IN</text>
<text x="296.3" y="172.9">OUT</text>
<text x="305.1" y="171.7">11</text>
<text x="402.8" y="173.3">B</text>
<text x="50.7" y="176.4">6</text>
<text x="50.7" y="178.6">2</text>
<text x="223.3" y="176.4">9</text>
<text x="229" y="177.5">GND</text>
<text x="237.8" y="177.5">COM</text>
<text x="247.3" y="176.4">10</text>
<text x="281.1" y="176.4">9</text>
<text x="286.9" y="177.5">GND</text>
<text x="295.7" y="177.5">COM</text>
<text x="305.1" y="176.4">10</text>
<text x="50.7" y="180.9">7</text>
<text x="50.7" y="183.3">3</text>
<text x="50.7" y="185.6">8</text>
<text x="77.6" y="180.9">1</text>
<text x="77.6" y="183.3">2</text>
<text x="77.6" y="185.6">3</text>
<text x="83.4" y="182.1">Sout</text>
<text x="83.4" y="184.4">Sin</text>
<text x="98.6" y="184.4">Vss</text>
<text x="98.6" y="182.1">Vin</text>
<text x="106.3" y="185.6">22</text>
<text x="106.3" y="183.3">23</text>
<text x="106.3" y="180.9">24</text>
<text x="50.7" y="187.9">4</text>
<text x="50.7" y="190.2">9</text>
<text x="77.6" y="187.9">4</text>
<text x="77.6" y="190.2">5</text>
<text x="83.4" y="186.8">ATN</text>
<text x="83.4" y="189.1">Vss</text>
<text x="83.4" y="191.3">P0</text>
<text x="97.7" y="186.8">RES</text>
<text x="98" y="189.1">Vdd</text>
<text x="98.1" y="191.3">P15</text>
<text x="106.3" y="187.9">21</text>
<text x="106.3" y="190.2">20</text>
<text x="50.7" y="192.5">5</text>
<text x="77.6" y="192.5">6</text>
<text x="77.6" y="194.8">7</text>
<text x="77.6" y="197.1">8</text>
<text x="83.4" y="193.6">P1</text>
<text x="83.4" y="196">P2</text>
<text x="98.1" y="196">P13</text>
<text x="98.1" y="193.6">P14</text>
<text x="106.3" y="197.1">17</text>
<text x="106.3" y="194.8">18</text>
<text x="106.3" y="192.5">19</text>
<text x="76.5" y="201.8">10</text>
<text x="77.6" y="199.5">9</text>
<text x="83.4" y="198.3">P3</text>
<text x="83.4" y="200.6">P4</text>
<text x="83.4" y="202.9">P5</text>
<text x="98.1" y="202.9">P10</text>
<text x="98.1" y="200.6">P11</text>
<text x="98.1" y="198.3">P12</text>
<text x="106.3" y="201.8">15</text>
<text x="106.3" y="199.5">16</text>
<text x="76.5" y="204">11</text>
<text x="76.5" y="206.4">12</text>
<text x="83.4" y="205.2">P6</text>
<text x="83.4" y="207.5">P7</text>
<text x="99.1" y="207.5">P8</text>
<text x="99.1" y="205.2">P9</text>
<text x="106.3" y="206.4">13</text>
<text x="106.3" y="204">14</text>
<text x="14.2" y="236.9">A</text>
<text x="402.8" y="236.9">A</text>
<text x="298.2" y="246.8">Title</text>
<text x="298.2" y="261.8">Date: 16-Sep-2002</text>
<text x="298.2" y="258.4">Rev:</text>
<text x="316.7" y="258.4">Size: Tabloid</text>
<text x="316.7" y="261.8">File: P:\Engineering\Products\Stamp CI\Engineering\scib.sch</text>
<text x="334" y="258.4">Sheet</text>
<text x="343.1" y="258.4">of</text>
<text x="356" y="261.8">Drawn by: John Barrowman</text>
<text x="45" y="265.3">1</text>
<text x="110.4" y="265.3">2</text>
<text x="175.9" y="265.3">3</text>
<text x="241.3" y="265.3">4</text>
<text x="306.7" y="265.3">5</text>
<text x="372.2" y="265.3">6</text>
</g>
<g font-size="2.1" fill="#000080">
<text x="63.2" y="71">J2</text>
<text x="88.9" y="70">VR1</text>
<text x="95.8" y="70">LM2937</text>
<text x="63.2" y="79.5">Power Jack</text>
<text x="105.3" y="81.4">47uF</text>
<text x="119.6" y="82.5">Green</text>
<text x="232.8" y="85.5">RN2-A</text>
<text x="290.6" y="85.5">RN4-A</text>
<text x="232.8" y="92">U1A</text>
<text x="290.6" y="92">U2A</text>
<text x="350.3" y="90.8">X3</text>
<text x="354.8" y="90.8">+5</text>
<text x="232.8" y="97.1">RN1-A</text>
<text x="290.6" y="97.1">RN3-A</text>
<text x="159.4" y="102.2">Reset</text>
<text x="232.8" y="103.5">U1B</text>
<text x="290.6" y="103.5">U2B</text>
<text x="352.6" y="107">X4</text>
<text x="232.8" y="108.6">RN2-B</text>
<text x="290.6" y="108.6">RN4-B</text>
<text x="67" y="116.2">X2</text>
<text x="232.8" y="115.1">U1C</text>
<text x="290.6" y="115.1">U2C</text>
<text x="232.8" y="120.2">RN1-B</text>
<text x="290.6" y="120.2">RN3-B</text>
<text x="160.6" y="130.1">X1</text>
<text x="232.8" y="131.7">RN2-C</text>
<text x="232.8" y="126.7">U1D</text>
<text x="290.6" y="126.7">U2D</text>
<text x="291.8" y="131.7">RN4-C</text>
<text x="95.8" y="132.4">BS1-IC</text>
<text x="95.8" y="134.8">socket</text>
<text x="232.8" y="143.3">RN1-C</text>
<text x="232.8" y="138.2">U1E</text>
<text x="290.6" y="143.3">RN3-C</text>
<text x="290.6" y="138.2">U2E</text>
<text x="232.8" y="149.8">U1F</text>
<text x="290.6" y="149.8">U2F</text>
<text x="232.8" y="154.9">RN2-D</text>
<text x="290.6" y="154.9">RN4-D</text>
<text x="232.8" y="161.3">U1G</text>
<text x="290.6" y="161.3">U2G</text>
<text x="154.9" y="165.9">Host Parallel Port</text>
<text x="232.8" y="166.4">RN1-D</text>
<text x="290.6" y="166.4">RN3-D</text>
<text x="40.1" y="171.4">J1</text>
<text x="232.8" y="172.9">U1H</text>
<text x="290.6" y="172.9">U2H</text>
<text x="349.1" y="169.4">HDR 25X2</text>
<text x="231.6" y="180.9">ULN2803</text>
<text x="289" y="180.9">ULN2803</text>
<text x="40.1" y="197.4">DB9</text>
<text x="89.4" y="194.8">Socket</text>
<text x="89.4" y="192.5">BS2-IC</text>
<text x="356" y="250.3">Suite 100</text>
<text x="356" y="252.6">599 Menlo Drive</text>
<text x="356" y="254.9">Rocklin, CA 95765</text>
<text x="356" y="257.2">USA</text>
<text x="340.3" y="258.4">1</text>
<text x="346.8" y="258.4">1</text>
</g>
<g font-size="2.1" fill="#800000">
<text x="78.2" y="70">Vin</text>
<text x="117.3" y="70">Vdd</text>
<text x="213.1" y="92">P0</text>
<text x="254.9" y="92">IO 0</text>
<text x="270.4" y="92">P15</text>
<text x="312.5" y="92">IO 15</text>
<text x="360.2" y="90.8">Vdd</text>
<text x="169.6" y="107">RES</text>
<text x="213.1" y="103.5">P1</text>
<text x="254.9" y="103.5">IO 1</text>
<text x="270.4" y="103.5">P14</text>
<text x="312.5" y="103.5">IO 14</text>
<text x="82.9" y="114">Vin</text>
<text x="365.9" y="112.8">IO 0</text>
<text x="213.1" y="115.1">P2</text>
<text x="254.9" y="115.1">IO 2</text>
<text x="270.4" y="115.1">P13</text>
<text x="312.5" y="115.1">IO 13</text>
<text x="365.9" y="115.1">IO 1</text>
<text x="365.9" y="117.4">IO 2</text>
<text x="365.9" y="119.7">IO 3</text>
<text x="365.9" y="122">IO 4</text>
<text x="365.9" y="124.4">IO 5</text>
<text x="78.2" y="128.9">RES</text>
<text x="79" y="131.3">P0</text>
<text x="213.1" y="126.7">P3</text>
<text x="254.9" y="126.7">IO 3</text>
<text x="270.4" y="126.7">P12</text>
<text x="312.5" y="126.7">IO 12</text>
<text x="365.9" y="126.7">IO 6</text>
<text x="365.9" y="128.9">IO 7</text>
<text x="365.9" y="131.3">IO 8</text>
<text x="79" y="133.6">P1</text>
<text x="79" y="135.9">P2</text>
<text x="174.5" y="133.6">P11</text>
<text x="174.5" y="135.9">P10</text>
<text x="365.8" y="135.9">IO 10</text>
<text x="365.9" y="133.6">IO 9</text>
<text x="79" y="138.2">P3</text>
<text x="79" y="140.5">P4</text>
<text x="79" y="142.8">P5</text>
<text x="174.9" y="142.8">P7</text>
<text x="174.9" y="138.2">P9</text>
<text x="174.9" y="140.5">P8</text>
<text x="213.1" y="138.2">P4</text>
<text x="254.9" y="138.2">IO 4</text>
<text x="270.4" y="138.2">P11</text>
<text x="312.5" y="138.2">IO 11</text>
<text x="365.8" y="142.8">IO 13</text>
<text x="365.8" y="140.5">IO 12</text>
<text x="365.8" y="138.2">IO 11</text>
<text x="79" y="145.1">P6</text>
<text x="79" y="147.5">P7</text>
<text x="174.9" y="149.8">P4</text>
<text x="174.9" y="147.5">P5</text>
<text x="174.9" y="145.1">P6</text>
<text x="213.1" y="149.8">P5</text>
<text x="254.9" y="149.8">IO 5</text>
<text x="270.4" y="149.8">P10</text>
<text x="312.5" y="149.8">IO 10</text>
<text x="365.8" y="147.5">IO 15</text>
<text x="365.8" y="145.1">IO 14</text>
<text x="145.5" y="154.3">P15</text>
<text x="174.9" y="154.3">P2</text>
<text x="174.9" y="152.1">P3</text>
<text x="145.5" y="156.7">P14</text>
<text x="145.5" y="159">P13</text>
<text x="145.5" y="161.3">P12</text>
<text x="174.2" y="161.3">RES</text>
<text x="174.9" y="159">P0</text>
<text x="174.9" y="156.7">P1</text>
<text x="213.1" y="161.3">P6</text>
<text x="254.9" y="161.3">IO 6</text>
<text x="270.9" y="161.3">P9</text>
<text x="312.8" y="161.3">IO 9</text>
<text x="213.1" y="172.9">P7</text>
<text x="254.9" y="172.9">IO 7</text>
<text x="270.9" y="172.9">P8</text>
<text x="312.8" y="172.9">IO 8</text>
<text x="108.4" y="178.6">Vin</text>
<text x="69.7" y="191.3">P0</text>
<text x="112" y="186.8">RES</text>
<text x="112" y="191.3">P15</text>
<text x="69.7" y="193.6">P1</text>
<text x="69.7" y="196">P2</text>
<text x="112" y="193.6">P14</text>
<text x="112" y="196">P13</text>
<text x="69.7" y="198.3">P3</text>
<text x="69.7" y="200.6">P4</text>
<text x="69.7" y="202.9">P5</text>
<text x="112" y="198.3">P12</text>
<text x="112" y="200.6">P11</text>
<text x="112" y="202.9">P10</text>
<text x="69.7" y="205.2">P6</text>
<text x="69.7" y="207.5">P7</text>
<text x="112.5" y="205.2">P9</text>
<text x="112.5" y="207.5">P8</text>
</g>
<text font-size="1.7" fill="#000080" x="110.4" y="77.2">+</text>
</svg>
